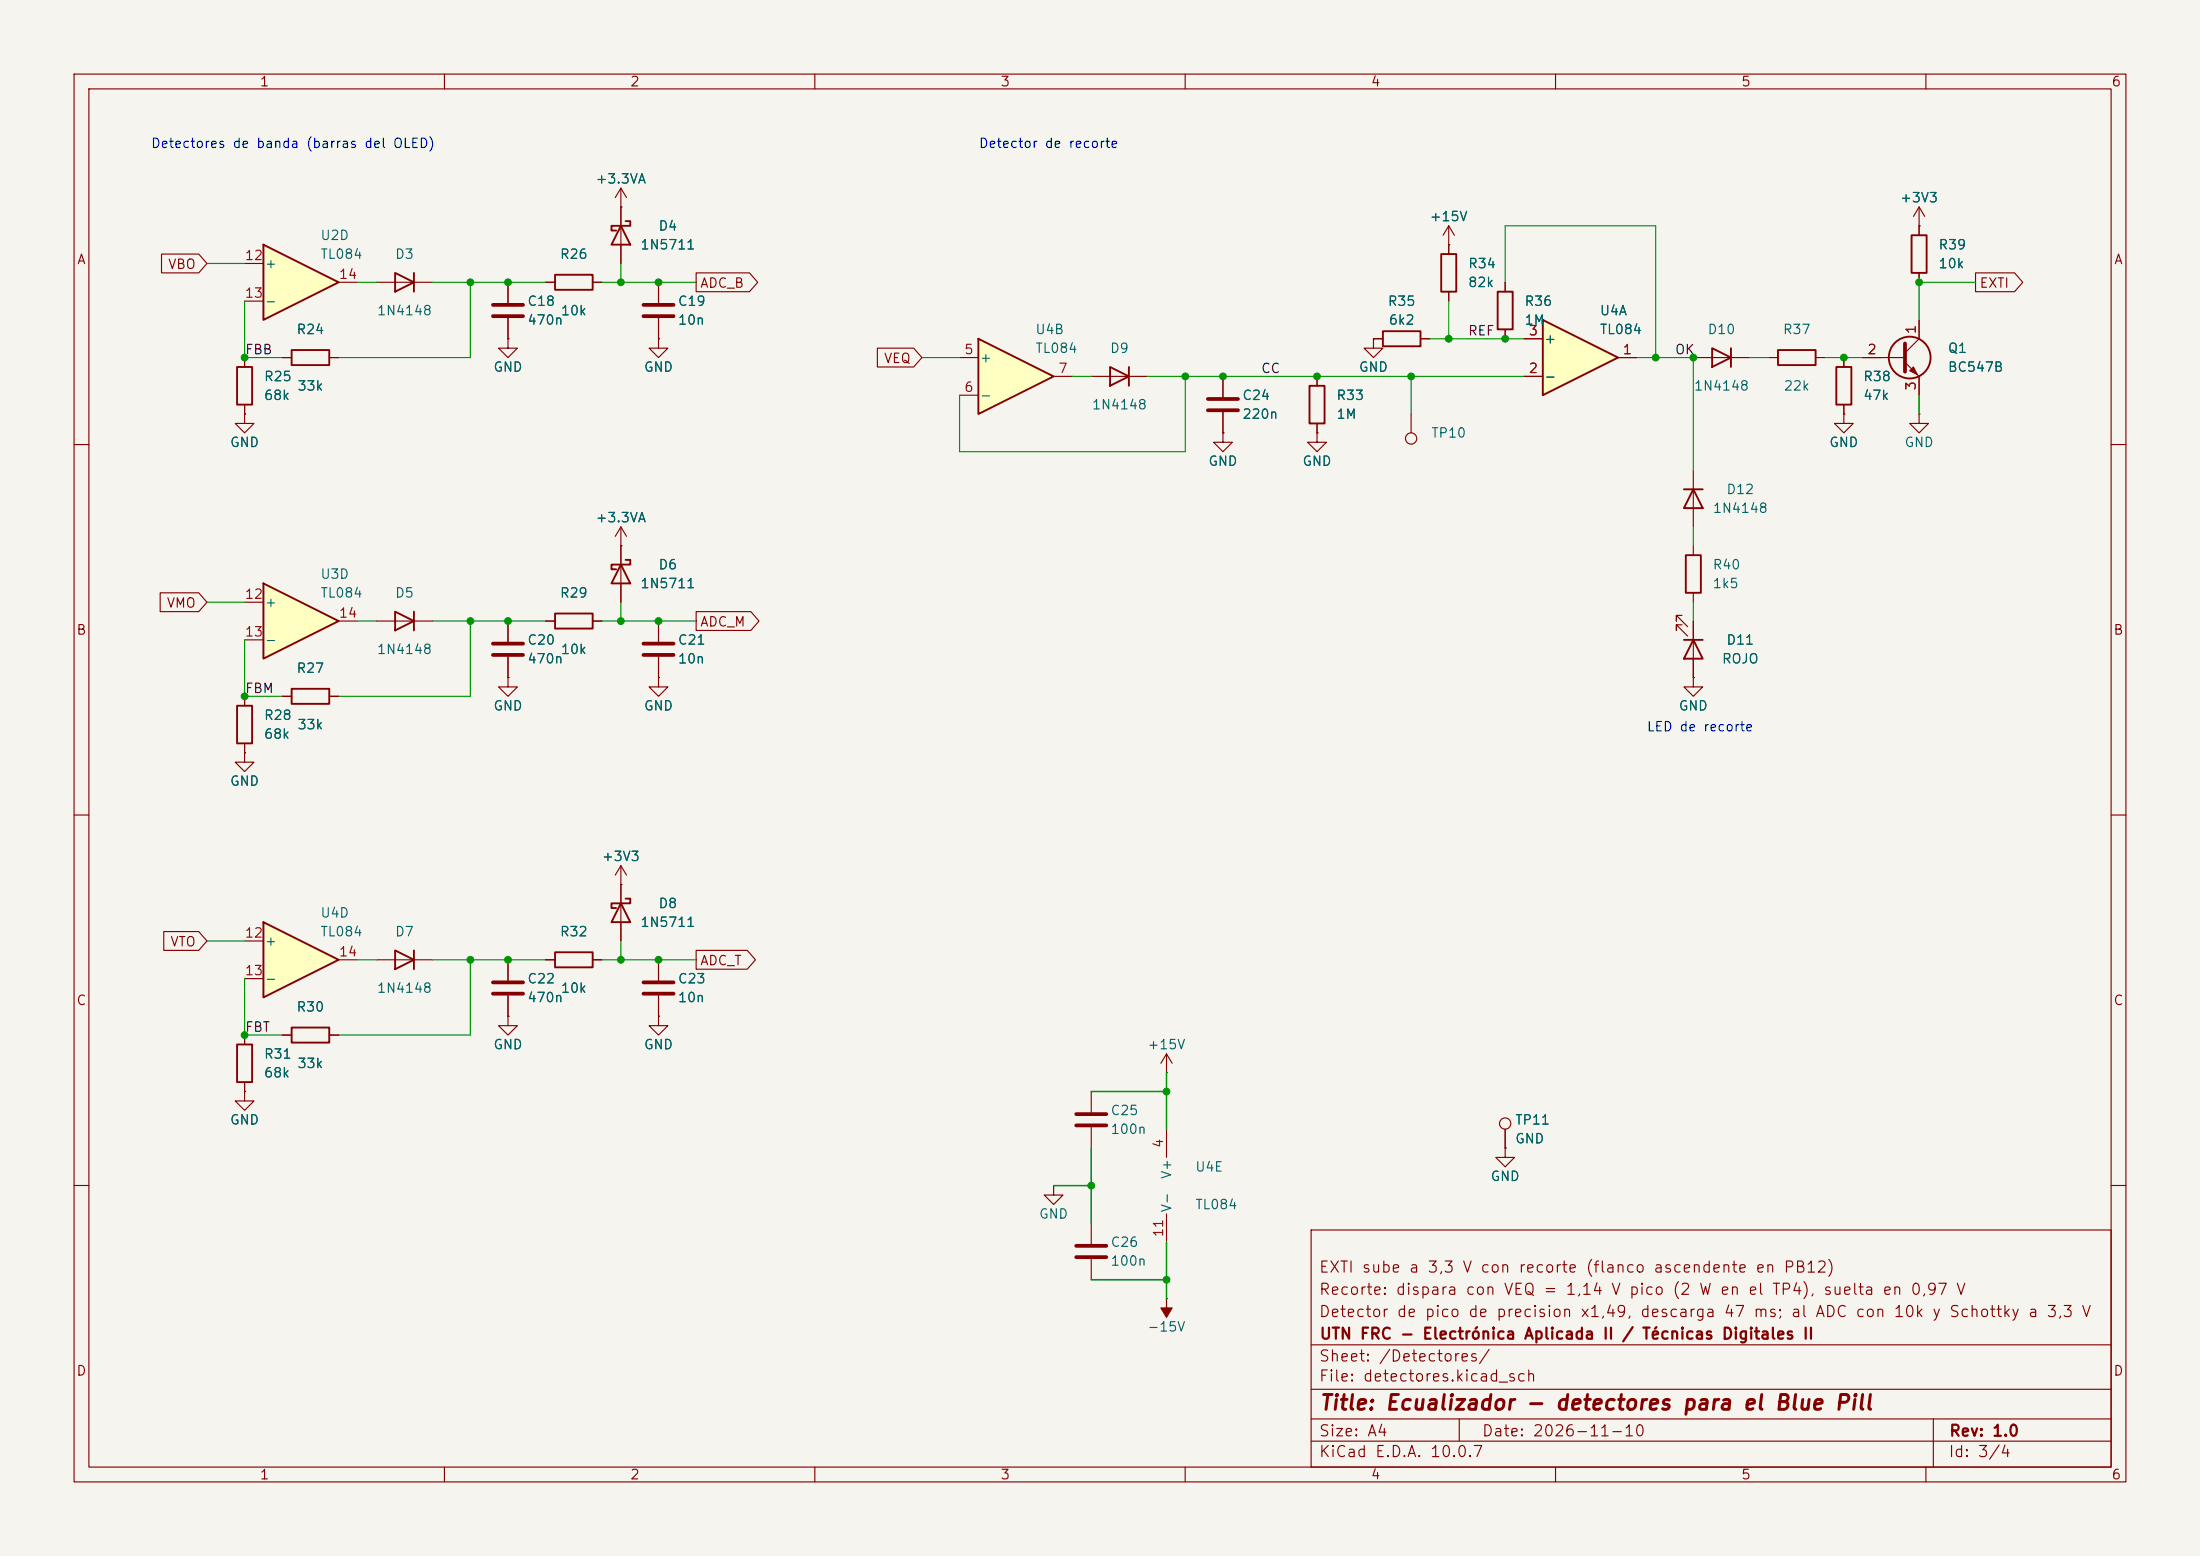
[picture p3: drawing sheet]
<svg xmlns="http://www.w3.org/2000/svg" width="297mm" height="210mm" viewBox="0 0 297 210" stroke-linecap="round" stroke-linejoin="round" font-family="sans-serif">
<path d="M0 0h297v210h-297z" fill="#f5f4ef" stroke="#f5f4ef" stroke-width=".14"/>
<g fill="none" stroke="#840000" stroke-width=".15">
<path d="M10 10h277v190h-277zM12 12h273v186h-273zM60 10v2M110 10v2M160 10v2M210 10v2M260 10v2M68.6 38.1v2.8M73.7 38.1h1.2M80 38.1h1.3M88.9 38.1v2.8M195.6 33h.1"/>
<path d="M195.6 30.5l-.8 1.3M195.6 30.5l.7 1.3M195.6 30.5v3.8M195.6 39.4v1.2M38.1 48.3h1.3M44.4 48.3h1.3M68.6 45.7v1.3h1.2l-1.2 1.3-1.3-1.3h1.3M68.6 45.7h.1M68.6 42.9v2.8M88.9 45.7v1.3h1.3l-1.3 1.3-1.3-1.3h1.3M88.9 45.7h.1M88.9 42.9v2.8"/>
<path d="M177.8 58.4v1.3h1.3l-1.3 1.3-1.3-1.3h1.3M177.8 58.4h.1M177.8 50.8v1.3M177.8 57.2v1.2M10 60h2M83.8 73.7h.1M83.8 71.1v10.2M83.8 71.1l-.7 1.3M83.8 71.1l.8 1.3M285 60h2M88.9 91.4v1.3h1.3l-1.3 1.3-1.3-1.3h1.3M88.9 91.4h.1"/>
<path d="M88.9 83.8v2.8M88.9 88.6v2.8M10 110h2M83.8 119.4h.1M83.8 116.8v10.2M83.8 116.8l-.7 1.3M83.8 116.8l.8 1.3M285 110h2M50.8 129.5h7.6M68.6 137.2v1.2h1.2l-1.2 1.3-1.3-1.3h1.3M68.6 137.2h.1M68.6 129.5v2.8"/>
<path d="M68.6 134.4v2.8M73.7 129.5h1.2M80 129.5h1.3M88.9 137.2v1.2h1.3l-1.3 1.3-1.3-1.3h1.3M88.9 137.2h.1M10 160h2M177 166h108v32h-108zM285 160h2M60 198v2M110 198v2M160 198v2M177 194.5h108"/>
<path d="M177 191.5h108M177 187.5h108M177 181.5h108M197 191.5v3M210 198v2M260 198v2M261 191.5v6.5"/>
</g>
<path d="M74.9 37.1h5.1v2h-5.1zM194.6 34.3h2v5.1h-2zM39.4 47.2h5v2.1h-5zM176.8 52.1h2v5.1h-2zM83.8 76.2l1.3 2.5h-2.6zM84.5 75.6h.6v.6h-2.6v.6h.7M53.3 128.3l2.6 1.2-2.6 1.3zM55.9 128.3v2.5M74.9 128.5h5.1v2.1h-5.1zM83.8 121.9l1.3 2.6h-2.6zM84.5 121.3h.6v.6h-2.6v.7h.7" fill="none" stroke="#840000" stroke-width=".25"/>
<path d="M66.5 41.1h4.1M66.5 42.7h4.1M86.9 41.1h4M86.9 42.7h4M86.9 86.9h4M86.9 88.4h4M66.5 132.6h4.1M66.5 134.1h4.1" fill="none" stroke="#840000" stroke-width=".51"/>
<path d="M132.1 45.7l10.1 5.1-10.1 5.1z" fill="#ffffc2"/>
<path d="M83.8 30.5l1.3 2.5h-2.6zM84.5 29.8h.6v.7h-2.6v.6h.7M132.1 45.7l10.1 5.1-10.1 5.1zM149.9 49.5l2.5 1.3-2.5 1.3zM152.4 49.5v2.6M32 95.3h2v5h-2zM39.4 93h5v2h-5zM74.9 82.8h5.1v2h-5.1z" fill="none" stroke="#840000" stroke-width=".25"/>
<g fill="none" stroke="#840000" stroke-width=".15">
<path d="M83.8 27.9h.1M83.8 25.4l-.7 1.3M83.8 25.4l.8 1.3M83.8 25.4v10.2M129.5 48.3h2.6M129.5 53.3h2.6M142.2 50.8h2.6M147.3 50.8h7.6M33 94v1.3M38.1 94h1.3M44.4 94h1.3M68.6 91.4v1.3h1.2l-1.2 1.3-1.3-1.3h1.3"/>
<path d="M68.6 91.4h.1M68.6 83.8v2.8M68.6 88.6v2.8M73.7 83.8h1.2M80 83.8h1.3M33 101.6v1.3h1.3l-1.3 1.2-1.3-1.2h1.3M33 101.6h.1M33 100.3v1.3"/>
</g>
<path d="M66.5 86.9h4.1M66.5 88.4h4.1" fill="none" stroke="#840000" stroke-width=".51"/>
<path d="M35.6 78.7l10.1 5.1-10.1 5.1z" fill="#ffffc2"/>
<path d="M53.3 36.8l2.6 1.3-2.6 1.3zM55.9 36.8v2.6M32 49.5h2v5.1h-2zM35.6 78.7l10.1 5.1-10.1 5.1zM53.3 82.6l2.6 1.2-2.6 1.3zM55.9 82.6v2.5" fill="none" stroke="#840000" stroke-width=".25"/>
<g fill="none" stroke="#840000" stroke-width=".15">
<path d="M50.8 38.1h7.6M33 55.9v1.3h1.3l-1.3 1.2-1.3-1.2h1.3M33 55.9h.1M33 48.3v1.2M33 54.6v1.3M33 81.3h2.6M33 86.4h2.6M45.7 83.8h2.6M50.8 83.8h7.6M203.2 154.9v1.3h1.3l-1.3 1.3-1.3-1.3h1.3M203.2 154.9h.1M203.2 152.4v2.5"/>
<path d="M142.2 160v1.3h1.3l-1.3 1.3-1.2-1.3h1.2M142.2 160h.1"/>
<circle cx="203.2" cy="151.6" r=".76"/>
</g>
<path d="M35.6 33l10.1 5.1-10.1 5.1z" fill="#ffffc2"/>
<path d="M35.6 33l10.1 5.1-10.1 5.1zM258.1 31.8h2v5h-2z" fill="none" stroke="#840000" stroke-width=".25"/>
<path d="M33 35.6h2.6M45.7 38.1h2.6M259.1 30.5h.1M259.1 27.9l-.8 1.3M259.1 27.9l.7 1.3M259.1 27.9v3.9M259.1 36.8v1.3M33 40.6h2.6M147.3 165.1v2.8M147.3 169.9v2.8M157.5 175.3h.1" fill="none" stroke="#840000" stroke-width=".15"/>
<path d="M157.5 175.3v1.2h.7l-.7 1.3-.8-1.3h.8z" fill="#840000" stroke="#840000" stroke-width=".15"/>
<path d="M145.3 168.1h4.1M145.3 169.7h4.1" fill="none" stroke="#840000" stroke-width=".51"/>
<path d="M208.3 43.2l10.1 5.1-10.1 5z" fill="#ffffc2"/>
<path d="M208.3 43.2l10.1 5.1-10.1 5z" fill="none" stroke="#840000" stroke-width=".25"/>
<path d="M205.7 50.8h2.6M205.7 45.7h2.6M218.4 48.3h2.6" fill="none" stroke="#840000" stroke-width=".15"/>
<path d="M35.6 124.5l10.1 5-10.1 5.1z" fill="#ffffc2"/>
<g fill="none" stroke="#840000" stroke-width=".25">
<path d="M202.2 39.4h2v5.1h-2zM186.7 44.7h5.1v2h-5.1zM231.1 47l2.6 1.3-2.6 1.2zM233.7 47v2.5M240 47.2h5.1v2.1h-5.1zM247.9 49.5h2v5.1h-2zM227.3 66h2.6M227.6 74.9h2v5.1h-2zM228.6 66l1.3 2.6h-2.6zM227.3 86.4h2.6M228.6 86.4l1.3 2.5h-2.6zM35.6 124.5l10.1 5-10.1 5.1z"/>
<path d="M39.4 138.7h5v2h-5zM32 141h2v5.1h-2z"/>
<circle cx="257.8" cy="48.3" r="2.82"/>
</g>
<g fill="none" stroke="#840000" stroke-width=".15">
<path d="M21.8 34.3h5l1.1 1.3-1.1 1.2h-5zM68.6 38.1v2.8M73.7 38.1h1.2M80 38.1h1.3M83.8 27.9h.1M83.8 27.9v2.6M83.8 33v2.6M88.9 38.1v2.8M94 36.8h7.2l1.1 1.3-1.1 1.3h-7.2zM195.6 33h.1M195.6 33v1.3M195.6 39.4v1.2"/>
<path d="M203.2 38.1v1.3M259.1 30.5h.1M259.1 30.5v1.3M259.1 36.8v1.3M266.7 36.8h5.3l1.1 1.3-1.1 1.3h-5.3zM33 55.9h.1M33 48.3v1.2M33 54.6v1.3M38.1 48.3h1.3M44.4 48.3h1.3M68.6 45.7h.1M68.6 42.9v2.8"/>
<path d="M88.9 45.7h.1M88.9 42.9v2.8M118.4 47h4.9l1.2 1.3-1.2 1.2h-4.9zM165.1 58.4v1.3h1.3l-1.3 1.3-1.3-1.3h1.3M165.1 58.4h.1M165.1 50.8v2.8M165.1 55.6v2.8M177.8 58.4h.1M177.8 50.8v1.3M177.8 57.2v1.2M185.4 45.7v1.3h1.3l-1.3 1.3-1.3-1.3h1.3M185.4 45.7h.1"/>
<path d="M185.4 45.7h1.3M190.5 55.9v2.5M191.8 45.7h1.2M203.2 44.5v1.2M205.7 45.7h2.6M205.7 50.8h2.6M218.4 48.3h2.6M228.6 48.3h7.6M238.8 48.3h1.2M245.1 48.3h1.3M248.9 55.9v1.3h1.3l-1.3 1.2-1.3-1.2h1.3M248.9 55.9h.1"/>
<path d="M248.9 48.3v1.2M248.9 54.6v1.3M251.5 48.3h5.7M257.2 48.9l1.9 1.9v2.5M259.1 55.9v1.3h1.2l-1.2 1.2-1.3-1.2h1.3M259.1 55.9h.1M259.1 43.2v2.5l-1.9 1.9M83.8 73.7h.1M83.8 73.7v2.5M83.8 78.7v2.6M228.6 63.5v7.6M228.6 73.7v1.2"/>
<path d="M21.6 80h5.2l1.1 1.3-1.1 1.3h-5.2zM33 94v1.3M38.1 94h1.3M44.4 94h1.3M68.6 91.4h.1M68.6 83.8v2.8M68.6 88.6v2.8M73.7 83.8h1.2M80 83.8h1.3M88.9 91.4h.1M88.9 83.8v2.8M88.9 88.6v2.8"/>
<path d="M94 82.5h7.4l1.1 1.3-1.1 1.3h-7.4zM227.1 83.1h-.8v.7v-.7l1.5 1.5M227.1 84.3h-.8v.8v-.8l1.5 1.6M228.6 91.4v1.3h1.3l-1.3 1.3-1.3-1.3h1.3M228.6 91.4h.1M228.6 80v1.3M228.6 83.8v7.6M33 101.6h.1M33 100.3v1.3M83.8 119.4h.1M83.8 119.4v2.5M22.1 125.7h4.7l1.1 1.3-1.1 1.3h-4.7z"/>
<path d="M33 127h2.6M33 132.1h2.6M33 139.7v1.3M38.1 139.7h1.3M44.4 139.7h1.3M45.7 129.5h2.6M68.6 137.2h.1M68.6 129.5v2.8M68.6 134.4v2.8M73.7 129.5h1.2M80 129.5h1.3M83.8 124.5v2.5"/>
<path d="M88.9 137.2h.1M88.9 129.5v2.8M88.9 134.4v2.8M94 128.3h6.9l1.1 1.2-1.1 1.3h-6.9zM33 147.3v1.3h1.3l-1.3 1.3-1.3-1.3h1.3M33 147.3h.1M33 146.1v1.2M147.3 147.3v2.8M147.3 152.1v2.8M157.5 144.8h.1M157.5 142.2v2.6M157.5 152.4v3.8"/>
<path d="M157.5 142.2l-.8 1.3M157.5 142.2l.7 1.3M203.2 154.9h.1M203.2 152.4v2.5M157.5 163.8v3.8"/>
<circle cx="190.5" cy="59.2" r=".76"/>
</g>
<path d="M163.1 53.8h4M163.1 55.4h4M257.2 46.4v3.8M86.9 132.6h4M86.9 134.1h4M145.3 150.4h4.1M145.3 151.9h4.1" fill="none" stroke="#840000" stroke-width=".51"/>
<path d="M257.8 50l.5-.5 .5 1z" fill="#840000" stroke="#840000" stroke-width=".15"/>
<g fill="none" stroke="#009600" stroke-width=".15">
<path d="M27.9 35.6h5.1M48.3 38.1h2.5M58.4 38.1h15.3M63.5 38.1v10.2h-17.8M81.3 38.1h12.7M83.8 35.6v2.5M203.2 38.1v-7.6h20.3v17.8M266.7 38.1h-7.6v5.1M33 40.6v7.7h5.1M124.5 48.3h5M144.8 50.8h2.5M154.9 50.8h50.8"/>
<path d="M160 50.8v10.2h-30.5v-7.7M190.5 50.8v5.1M193 45.7h12.7M195.6 40.6v5.1M221 48.3h7.6v15.2M236.2 48.3h2.6M246.4 48.3h5.1M228.6 71.1v2.6M27.9 81.3h5.1M33 86.4v7.6h5.1M48.3 83.8h2.5M58.4 83.8h15.3"/>
<path d="M63.5 83.8v10.2h-17.8M81.3 83.8h12.7M83.8 81.3v2.5M228.6 81.3v2.5M27.9 127h5.1M33 132.1v7.6h5.1M48.3 129.5h2.5M58.4 129.5h15.3M63.5 129.5v10.2h-17.8M81.3 129.5h12.7M83.8 127v2.5"/>
</g>
<path d="M259.1 53.3v2.6M147.3 147.3h10.2M147.3 154.9v10.2M157.5 144.8v7.6M142.2 160h5.1M147.3 172.7h10.2M157.5 167.6v7.7" fill="none" stroke="#009600" stroke-width=".2"/>
<g fill="#009600" stroke="#009600" stroke-width=".14">
<circle cx="83.8" cy="83.8" r=".46"/>
<circle cx="68.6" cy="38.1" r=".46"/>
<circle cx="88.9" cy="38.1" r=".46"/>
<circle cx="88.9" cy="83.8" r=".46"/>
<circle cx="83.8" cy="38.1" r=".46"/>
<circle cx="68.6" cy="83.8" r=".46"/>
<circle cx="157.5" cy="147.3" r=".46"/>
<circle cx="147.3" cy="160" r=".46"/>
<circle cx="157.5" cy="172.7" r=".46"/>
<circle cx="88.9" cy="129.5" r=".46"/>
<circle cx="195.6" cy="45.7" r=".46"/>
<circle cx="165.1" cy="50.8" r=".46"/>
<circle cx="190.5" cy="50.8" r=".46"/>
<circle cx="203.2" cy="45.7" r=".46"/>
<circle cx="177.8" cy="50.8" r=".46"/>
<circle cx="160" cy="50.8" r=".46"/>
<circle cx="63.5" cy="129.5" r=".46"/>
<circle cx="83.8" cy="129.5" r=".46"/>
<circle cx="68.6" cy="129.5" r=".46"/>
<circle cx="33" cy="139.7" r=".46"/>
<circle cx="223.5" cy="48.3" r=".46"/>
<circle cx="228.6" cy="48.3" r=".46"/>
<circle cx="248.9" cy="48.3" r=".46"/>
<circle cx="259.1" cy="38.1" r=".46"/>
<circle cx="33" cy="48.3" r=".46"/>
<circle cx="63.5" cy="38.1" r=".46"/>
<circle cx="63.5" cy="83.8" r=".46"/>
<circle cx="33" cy="94" r=".46"/>
</g>
<text font-size="2" fill="#840000" x="178" y="190.8">Title: Ecualizador - detectores para el Blue Pill</text>
<g font-size="1.5" fill="#840000">
<text x="178" y="172.1">EXTI sube a 3,3 V con recorte (flanco ascendente en PB12)</text>
<text x="178" y="178.1">Detector de pico de precision x1,49, descarga 47 ms; al ADC con 10k y Schottky a 3,3 V</text>
<text x="178" y="175.1">Recorte: dispara con VEQ = 1,14 V pico (2 W en el TP4), suelta en 0,97 V</text>
<text x="178" y="184.1">Sheet: /Detectores/</text>
<text x="178" y="181.1">UTN FRC - Electrónica Aplicada II / Técnicas Digitales II</text>
<text x="178" y="186.8">File: detectores.kicad_sch</text>
<text x="178" y="197">KiCad E.D.A. 10.0.7</text>
<text x="178" y="194.2">Size: A4</text>
<text x="200" y="194.2">Date: 2026-11-10</text>
<text x="263" y="197">Id: 3/4</text>
<text x="263" y="194.2">Rev: 1.0</text>
</g>
<g font-size="1.3" fill="#840000">
<text x="35" y="12">1</text>
<text x="85" y="12">2</text>
<text x="135" y="12">3</text>
<text x="185" y="12">4</text>
<text x="235" y="12">5</text>
<text x="285" y="12">6</text>
<text x="10.3" y="36">A</text>
<text x="285.3" y="36">A</text>
<text x="22.6" y="36.6">VBO</text>
<text x="94.4" y="39.2">ADC_B</text>
<text x="267.1" y="39.2">EXTI</text>
<text x="119.2" y="49.3">VEQ</text>
<text x="22.4" y="82.3">VMO</text>
<text x="10.2" y="86">B</text>
<text x="94.4" y="84.9">ADC_M</text>
<text x="285.2" y="86">B</text>
<text x="22.9" y="128.1">VTO</text>
<text x="94.4" y="130.6">ADC_T</text>
<text x="10.2" y="136">C</text>
<text x="285.2" y="136">C</text>
<text x="10.2" y="186">D</text>
<text x="285.2" y="186">D</text>
<text x="35" y="200">1</text>
<text x="85" y="200">2</text>
<text x="135" y="200">3</text>
<text x="185" y="200">4</text>
<text x="235" y="200">5</text>
<text x="285" y="200">6</text>
</g>
<g font-size="1.3" fill="#0000c2">
<text x="20.3" y="20.3">Detectores de banda (barras del OLED)</text>
<text x="132.1" y="20.3">Detector de recorte</text>
<text x="222.2" y="99">LED de recorte</text>
</g>
<g font-size="1.3" fill="#006464">
<text x="80.3" y="25.1">+3.3VA</text>
<text x="256.4" y="27.6">+3V3</text>
<text x="43.2" y="32.7">U2D</text>
<text x="43.2" y="35.3">TL084</text>
<text x="53.2" y="35.3">D3</text>
<text x="75.5" y="35.3">R26</text>
<text x="86.4" y="34">1N5711</text>
<text x="88.8" y="31.4">D4</text>
<text x="192.9" y="30.2">+15V</text>
<text x="261.6" y="34">R39</text>
<text x="35.7" y="36.5">+</text>
<text x="35.7" y="41.6">-</text>
<text x="71.1" y="41.6">C18</text>
<text x="91.4" y="41.6">C19</text>
<text x="187.3" y="41.6">R35</text>
<text x="198.1" y="36.5">R34</text>
<text x="198.1" y="39.1">82k</text>
<text x="205.7" y="41.6">R36</text>
<text x="261.6" y="36.5">10k</text>
<text x="39.9" y="45.4">R24</text>
<text x="50.8" y="42.9">1N4148</text>
<text x="71.1" y="44.1">470n</text>
<text x="75.6" y="42.9">10k</text>
<text x="91.4" y="44.1">10n</text>
<text x="139.7" y="45.4">U4B</text>
<text x="139.7" y="48">TL084</text>
<text x="149.8" y="48">D9</text>
<text x="187.4" y="44.1">6k2</text>
<text x="205.7" y="44.1">1M</text>
<text x="208.4" y="46.7">+</text>
<text x="215.9" y="42.9">U4A</text>
<text x="215.9" y="45.4">TL084</text>
<text x="230.4" y="45.4">D10</text>
<text x="240.6" y="45.4">R37</text>
<text x="262.9" y="48">Q1</text>
<text x="35.5" y="51.8">R25</text>
<text x="40.1" y="53">33k</text>
<text x="66.5" y="50.5">GND</text>
<text x="86.8" y="50.5">GND</text>
<text x="132.2" y="49.2">+</text>
<text x="183.4" y="50.5">GND</text>
<text x="208.4" y="51.8">-</text>
<text x="228.6" y="53">1N4148</text>
<text x="240.7" y="53">22k</text>
<text x="251.4" y="51.8">R38</text>
<text x="262.9" y="50.5">BC547B</text>
<text x="35.5" y="54.3">68k</text>
<text x="132.2" y="54.3">-</text>
<text x="147.3" y="55.6">1N4148</text>
<text x="167.6" y="54.3">C24</text>
<text x="167.6" y="56.8">220n</text>
<text x="180.3" y="54.3">R33</text>
<text x="180.3" y="56.8">1M</text>
<text x="193.1" y="59.4">TP10</text>
<text x="251.4" y="54.3">47k</text>
<text x="31" y="60.7">GND</text>
<text x="163" y="63.2">GND</text>
<text x="175.7" y="63.2">GND</text>
<text x="246.9" y="60.7">GND</text>
<text x="257" y="60.7">GND</text>
<text x="80.3" y="70.8">+3.3VA</text>
<text x="231.1" y="69.5">1N4148</text>
<text x="233" y="67">D12</text>
<text x="88.8" y="77.2">D6</text>
<text x="231.1" y="77.2">R40</text>
<text x="35.7" y="82.2">+</text>
<text x="43.2" y="78.4">U3D</text>
<text x="43.2" y="81">TL084</text>
<text x="53.2" y="81">D5</text>
<text x="75.5" y="81">R29</text>
<text x="86.4" y="79.7">1N5711</text>
<text x="231.1" y="79.7">1k5</text>
<text x="35.7" y="87.3">-</text>
<text x="50.8" y="88.6">1N4148</text>
<text x="71.1" y="87.3">C20</text>
<text x="71.1" y="89.9">470n</text>
<text x="75.6" y="88.6">10k</text>
<text x="91.4" y="87.3">C21</text>
<text x="91.4" y="89.9">10n</text>
<text x="232.4" y="89.9">ROJO</text>
<text x="233" y="87.3">D11</text>
<text x="39.9" y="91.1">R27</text>
<text x="35.5" y="97.5">R28</text>
<text x="35.5" y="100">68k</text>
<text x="40.1" y="98.8">33k</text>
<text x="66.5" y="96.2">GND</text>
<text x="86.8" y="96.2">GND</text>
<text x="226.5" y="96.2">GND</text>
<text x="31" y="106.4">GND</text>
<text x="81.2" y="116.5">+3V3</text>
<text x="43.2" y="124.2">U4D</text>
<text x="86.4" y="125.4">1N5711</text>
<text x="88.8" y="122.9">D8</text>
<text x="35.7" y="128">+</text>
<text x="43.2" y="126.7">TL084</text>
<text x="53.2" y="126.7">D7</text>
<text x="75.5" y="126.7">R32</text>
<text x="35.7" y="133">-</text>
<text x="39.9" y="136.9">R30</text>
<text x="50.8" y="134.3">1N4148</text>
<text x="71.1" y="133">C22</text>
<text x="71.1" y="135.6">470n</text>
<text x="75.6" y="134.3">10k</text>
<text x="91.4" y="133">C23</text>
<text x="91.4" y="135.6">10n</text>
<text x="35.5" y="143.2">R31</text>
<text x="66.5" y="141.9">GND</text>
<text x="86.8" y="141.9">GND</text>
<text x="154.8" y="141.9">+15V</text>
<text x="35.5" y="145.7">68k</text>
<text x="40.1" y="144.5">33k</text>
<text x="31" y="152.1">GND</text>
<text x="149.8" y="150.8">C25</text>
<text x="149.8" y="153.4">100n</text>
<text x="204.5" y="152.1">TP11</text>
<text x="204.5" y="154.6">GND</text>
<text x="158.4" y="159.2" transform="rotate(-90 158.4 159.2)">V+</text>
<text x="161.3" y="158.4">U4E</text>
<text x="201.1" y="159.7">GND</text>
<text x="140.2" y="164.8">GND</text>
<text x="158.4" y="163.7" transform="rotate(-90 158.4 163.7)">V-</text>
<text x="161.3" y="163.5">TL084</text>
<text x="149.8" y="168.6">C26</text>
<text x="149.8" y="171.1">100n</text>
<text x="154.8" y="180">-15V</text>
</g>
<g font-size="1.3" fill="#a90000">
<text x="33" y="35.4">12</text>
<text x="33" y="40.5">13</text>
<text x="45.7" y="38">14</text>
<text x="206.3" y="45.6">3</text>
<text x="258.9" y="45.2" transform="rotate(-90 258.9 45.2)">1</text>
<text x="130.1" y="48.1">5</text>
<text x="130.1" y="53.2">6</text>
<text x="142.8" y="50.7">7</text>
<text x="206.3" y="50.7">2</text>
<text x="219" y="48.1">1</text>
<text x="252" y="48.1">2</text>
<text x="258.9" y="52.8" transform="rotate(-90 258.9 52.8)">3</text>
<text x="33" y="81.1">12</text>
<text x="45.7" y="83.7">14</text>
<text x="33" y="86.2">13</text>
<text x="33" y="126.9">12</text>
<text x="33" y="131.9">13</text>
<text x="45.7" y="129.4">14</text>
<text x="157.3" y="155" transform="rotate(-90 157.3 155)">4</text>
<text x="157.3" y="167.1" transform="rotate(-90 157.3 167.1)">11</text>
</g>
<g font-size="1.3" fill="#0f0f0f">
<text x="198.1" y="45.6">REF</text>
<text x="33" y="48.1">FBB</text>
<text x="170.2" y="50.7">CC</text>
<text x="226" y="48.1">OK</text>
<text x="33" y="93.9">FBM</text>
<text x="33" y="139.6">FBT</text>
</g>
</svg>
